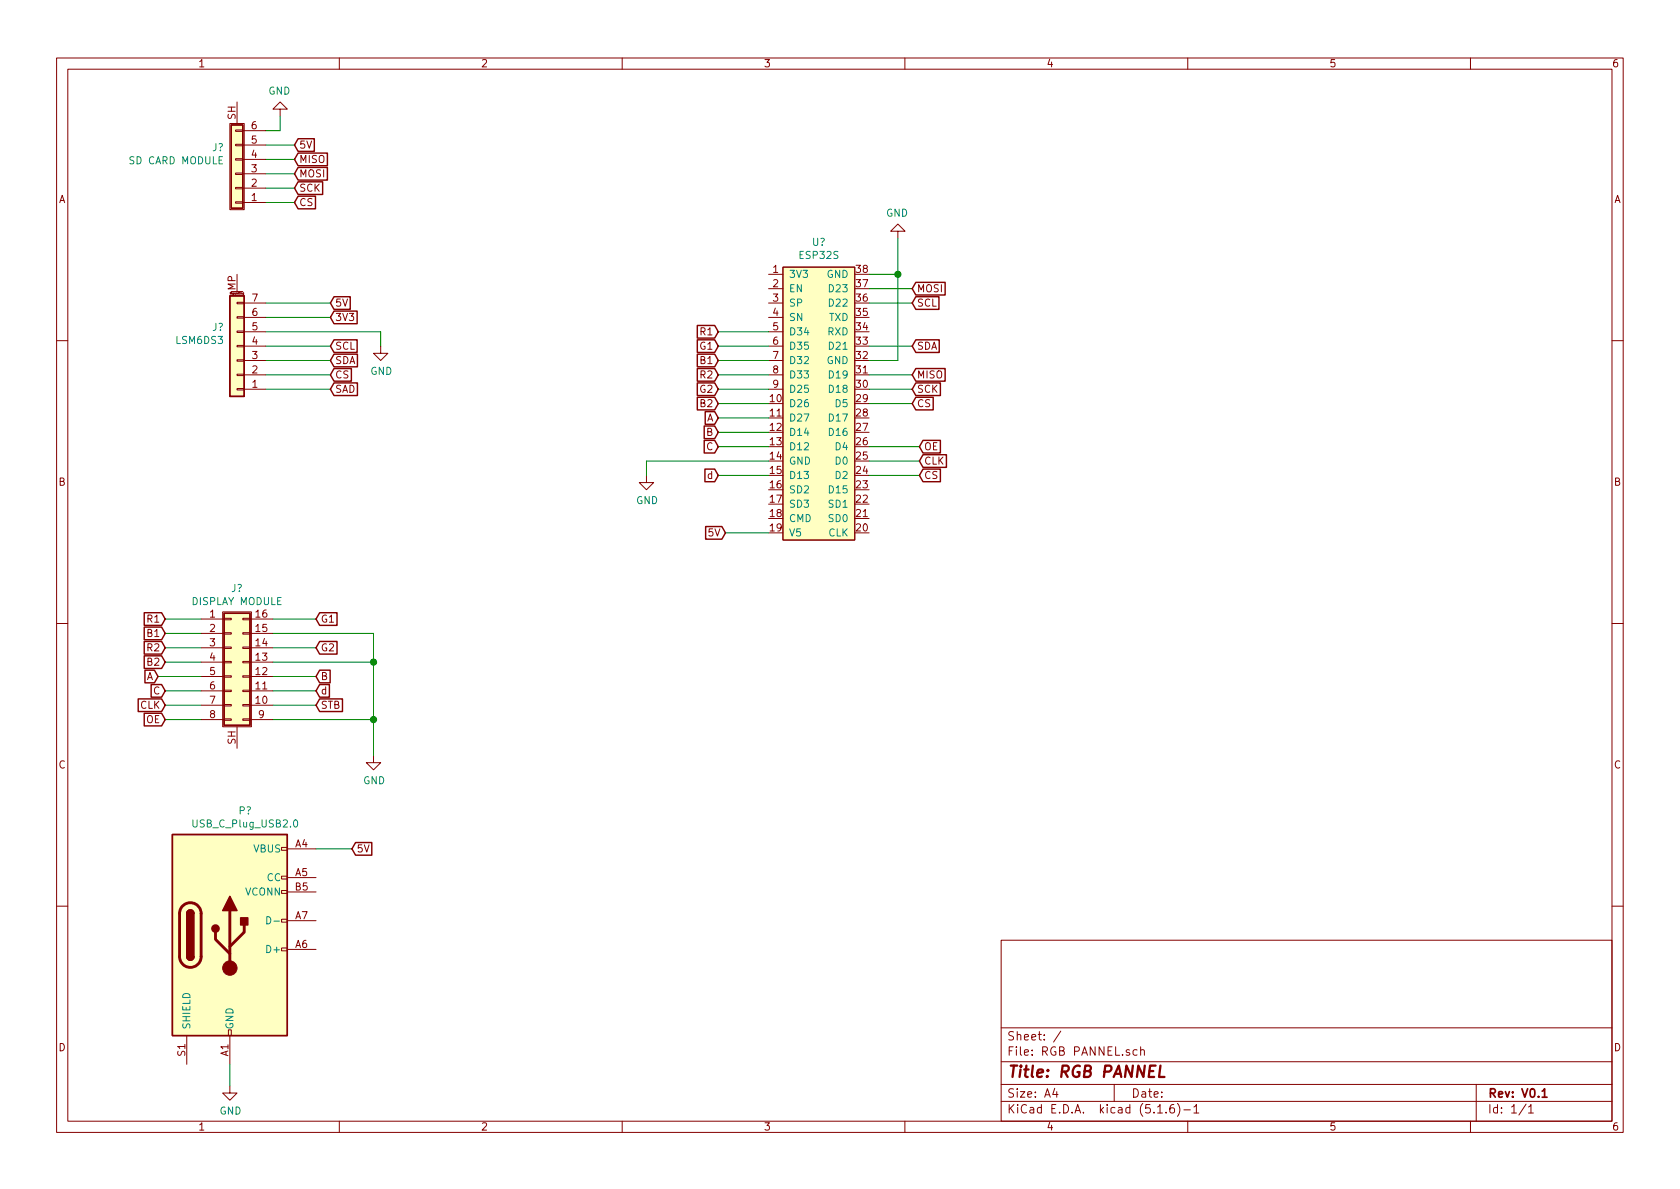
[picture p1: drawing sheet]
<svg xmlns="http://www.w3.org/2000/svg" width="297mm" height="210mm" viewBox="0 0 297 210" stroke-linecap="round" stroke-linejoin="round" font-family="sans-serif">
<g fill="none" stroke="#840000" stroke-width=".18">
<path d="M10 10.3h277v189.9h-277zM12 12.2h273v186.1h-273zM41.9 18v3.8M49.5 19.3h1.3l-1.3-1.3-1.2 1.3h1.2v1.3M60 10.3v1.9M110 10.3v1.9M160 10.3v1.9M210 10.3v1.9M260 10.3v1.9M40.6 21.8h2.6v15.3h-2.6zM41.7 25.5h1.2v.3h-1.2zM41.7 23h1.2v.2h-1.2z"/>
<path d="M41.7 28.1h1.2v.2h-1.2zM41.7 33.1h1.2v.3h-1.2zM41.7 35.7h1.2v.2h-1.2zM41.7 30.6h1.2v.3h-1.2zM42.9 35.8h4.1M42.9 33.3h4.1M42.9 30.7h4.1M42.9 28.2h4.1M42.9 25.6h4.1M42.9 23.1h4.1M40.9 51.6h2M41.9 56h1.3v.3h-1.3z"/>
<path d="M41.9 53.5h1.3v.2h-1.3zM41.9 58.5h1.3v.3h-1.3zM41.9 48.5v3.1M43.1 52h-.2l.1-.2h.1v.3l-.2 .1M43.2 58.7h3.8M43.2 56.1h3.8M43.2 53.6h3.8M135.9 58.7h2.5M135.9 56.1h2.5M135.9 53.6h2.5M135.9 48.5h2.5M135.9 51h2.5"/>
<path d="M138.4 47.2h12.7v48.3h-12.7zM158.7 40.9h1.3l-1.3-1.3-1.2 1.3h1.2v1.3M10 60.2h2M41.9 63.6h1.3v.3h-1.3zM41.9 66.2h1.3v.2h-1.3zM41.9 68.7h1.3v.3h-1.3zM41.9 61.1h1.3v.2h-1.3zM43.2 68.8h3.8M43.2 66.3h3.8M43.2 63.7h3.8M43.2 61.2h3.8M67.3 61.2v1.3h1.3l-1.3 1.2-1.3-1.2h1.3"/>
<path d="M135.9 68.8h2.5M135.9 66.3h2.5M135.9 63.7h2.5M135.9 61.2h2.5M285 60.2h2M114.3 84.1v1.2h1.3l-1.3 1.3-1.3-1.3h1.3M10 110.3h2M35.6 109.5h4M35.6 119.6h4M35.6 117.1h4M35.6 114.5h4M35.6 112h4"/>
<path d="M39.4 108.2h5v20.3h-5zM39.6 119.5h1.3v.3h-1.3zM39.6 114.4h1.3v.3h-1.3zM39.6 111.9h1.3v.2h-1.3zM39.6 109.3h1.3v.3h-1.3zM39.6 117h1.3v.2h-1.3zM42.9 119.5h1.3v.3h-1.3zM42.9 114.4h1.3v.3h-1.3zM42.9 111.9h1.3v.2h-1.3zM42.9 109.3h1.3v.3h-1.3zM42.9 117h1.3v.2h-1.3zM44.2 109.5h4.1"/>
<path d="M44.2 119.6h4.1M44.2 117.1h4.1M44.2 114.5h4.1M44.2 112h4.1M285 110.3h2M35.6 124.7h4M35.6 122.2h4M35.6 127.2h4M39.6 122h1.3v.3h-1.3zM39.6 124.6h1.3v.2h-1.3zM39.6 127.1h1.3v.3h-1.3zM41.9 128.5v3.8"/>
<path d="M42.9 122h1.3v.3h-1.3zM42.9 124.6h1.3v.2h-1.3zM42.9 127.1h1.3v.3h-1.3zM44.2 124.7h4.1M44.2 122.2h4.1M44.2 127.2h4.1M66 133.6v1.3h1.3l-1.3 1.2-1.2-1.2h1.2M49.8 157.5h1v.5h-1zM49.8 154.9h1v.5h-1zM49.8 149.9h1v.5h-1zM50.8 150.1h5.1M50.8 155.2h5.1"/>
<path d="M50.8 157.7h5.1M10 160.2h2M49.8 167.6h1v.5h-1zM49.8 162.6h1v.5h-1zM50.8 167.9h5.1M50.8 162.8h5.1M177 166.3h108v32h-108zM285 160.2h2M33 183.1v5.1M40.4 182.1h.5v1h-.5zM40.6 192v1.3h1.3l-1.3 1.3-1.2-1.3h1.2M40.6 183.1v5.1"/>
<path d="M60 198.3v1.9M110 198.3v1.9M160 198.3v1.9M177 194.8h108M177 191.8h108M177 187.8h108M177 181.8h108M186.5 192.5l-.4 1h1M186.8 193v1M187.6 182.3l-1.3 2M197 191.8v3M201 185.7l-.4-.1-.3 .3 .1 .6 .2 .1 .4-.1"/>
<path d="M201.7 185.7h.1a.37 .37 0 0 1 .5 .1v.8M201.7 185.1v1.5M204.7 196.8h.8M206.2 196.7v.1M207.5 195.3a.59 .59 0 0 0-.7 .7v.5l.2 .2 .4 .1 .2-.1 .1-.5-.2-.2-.4-.1-.3 .3M208.2 195.1a1.71 1.71 0 0 1 0 2.3M209.3 196.3h1.2M210 198.3v1.9M211.1 195.8l.4-.5v1.5M211.1 196.8h.9M260 198.3v1.9M261 191.8v6.5"/>
<path d="M269.8 195.2l-1.2 2M270.3 195.8l.4-.5v1.5M270.3 196.8h.8"/>
</g>
<path d="M272.7 193l.4-.5v1.5M272.7 194h.8" fill="none" stroke="#840000" stroke-width=".3"/>
<path d="M205.2 188.4l-.3 2h1" fill="none" stroke="#840000" stroke-width=".41"/>
<g fill="#ffffc2" stroke="#ffffc2" stroke-width=".18">
<path d="M40.9 22.1h2v14.7h-2z"/>
<path d="M40.6 52.3h2.6v17.8h-2.6z"/>
<path d="M138.4 47.2h12.7v48.3h-12.7z"/>
<path d="M30.5 147.6h20.3v35.5h-20.3z"/>
<path d="M39.6 108.5h4.6v19.8h-4.6z"/>
</g>
<g fill="none" stroke="#840000" stroke-width=".25">
<path d="M40.9 22.1h2v14.7h-2zM52.7 29.6h5.2v2.2h-5.2l-.6-1.1zM52.7 27.1h5.2v2.2h-5.2l-.6-1.1zM52.7 24.5h2.9v2.3h-2.9l-.6-1.2zM52.7 32.2h4.3v2.2h-4.3l-.6-1.1zM52.7 34.7h3.1v2.2h-3.1l-.6-1.1zM40.6 52.3h2.6v17.8h-2.6zM59.1 55h4v2.2h-4l-.7-1.1zM59.1 52.5h2.8v2.2h-2.8l-.7-1.1zM123.3 57.6h3.1l.6 1.1-.6 1.1h-3.1zM161.9 52.5h4.1v2.2h-4.1l-.6-1.1zM161.9 49.9h5.2v2.3h-5.2l-.6-1.2z"/>
<path d="M59.1 67.7h4.1v2.2h-4.1l-.7-1.1zM59.1 62.6h4.1v2.3h-4.1l-.7-1.2zM59.1 60.1h4v2.2h-4l-.7-1.1zM59.1 65.2h3v2.2h-3l-.7-1.1zM123.3 60.1h3.1l.6 1.1-.6 1.1h-3.1zM123.3 62.6h3.1l.6 1.1-.6 1.2h-3.1zM123.3 65.2h3.1l.6 1.1-.6 1.1h-3.1zM123.3 67.7h3.1l.6 1.1-.6 1.1h-3.1zM123.3 70.3h3.1l.6 1.1-.6 1.1h-3.1zM124.5 75.3h1.9l.6 1.1-.6 1.2h-1.9zM124.5 77.9h1.9l.6 1.1-.6 1.1h-1.9zM124.7 72.8h1.7l.6 1.1-.6 1.1h-1.7z"/>
<path d="M161.9 60.1h4.2v2.2h-4.2l-.6-1.1zM161.9 70.3h3.1v2.2h-3.1l-.6-1.1zM161.9 67.7h4.4v2.2h-4.4l-.6-1.1zM161.9 65.2h5.2v2.2h-5.2l-.6-1.1zM163.2 77.9h3.1v2.2h-3.1l-.6-1.1zM124.6 83h1.8l.6 1.1-.6 1.1h-1.8zM124.8 93.1h2.8l.7 1.1-.7 1.1h-2.8zM163.2 83h3.1v2.2h-3.1l-.6-1.1zM163.2 80.4h4.1v2.2h-4.1l-.6-1.1zM25.5 116h3.1l.6 1.1-.6 1.1h-3.1zM25.5 113.4h3.1l.6 1.1-.6 1.2h-3.1zM25.5 110.9h3.1l.6 1.1-.6 1.1h-3.1z"/>
<path d="M25.5 108.4h3.1l.6 1.1-.6 1.1h-3.1zM25.6 118.5h1.7l.6 1.1-.6 1.1h-1.7zM39.6 108.5h4.6v19.8h-4.6zM56.5 108.4h3.1v2.2h-3.1l-.6-1.1zM56.5 113.4h3.1v2.3h-3.1l-.6-1.2zM56.5 118.5h1.9v2.2h-1.9l-.6-1.1zM24.4 123.6h4.2l.6 1.1-.6 1.1h-4.2zM25.5 126.1h3.1l.6 1.1-.6 1.2h-3.1zM26.7 121.1h1.9l.6 1.1-.6 1.1h-1.9zM56.5 123.6h4.1v2.2h-4.1l-.6-1.1zM56.5 121.1h1.7v2.2h-1.7l-.6-1.1zM30.5 147.6h20.3v35.5h-20.3z"/>
<path d="M62.9 149h2.8v2.2h-2.8l-.7-1.1zM33 169.2a.63 .63 0 0 0 .7 .6 .63 .63 0 0 0 .6-.6M33 161.5a.63 .63 0 0 1 .7-.6 .63 .63 0 0 1 .6 .6"/>
</g>
<path d="M32.3 160.2a1.89 1.89 0 0 1 2.1-.4 1.89 1.89 0 0 1 1.2 1.7v7.7a1.9 1.9 0 0 1-1.9 1.9 1.9 1.9 0 0 1-2-1.9v-7.8l.2-.5zM38.1 164.8v1.3l2.5 2.6M40.6 161v10.2M43.2 163.6v1.2l-2.6 2.6" fill="none" stroke="#840000" stroke-width=".51"/>
<g fill="#840000" stroke="#840000" stroke-width=".25">
<path d="M33 169.2h1.3a.63 .63 0 0 1-.6 .6 .63 .63 0 0 1-.7-.6z"/>
<path d="M33.2 161.1a.63 .63 0 0 1 .7-.2 .63 .63 0 0 1 .4 .6h-1.3z"/>
<path d="M33 161.5h1.3v7.7h-1.3z"/>
<path d="M42.5 162.3h1.3v1.3h-1.3z"/>
<path d="M40.6 158.5l1.3 2.5h-2.5z"/>
<circle cx="38.1" cy="164.2" r=".63"/>
</g>
<circle cx="40.6" cy="171.2" r="1.27" fill="#840000" stroke="#840000" stroke-width=".18"/>
<path d="M52 145.1l.2-.1a.67 .67 0 0 1 .4 .6 .67 .67 0 0 1-.4 .6l-.3-.4zM47.2 162.1a.64 .64 0 0 1 .7 .6 .64 .64 0 0 1-.7 .7zM48.4 162.9h1" fill="none" stroke="#008484" stroke-width=".18"/>
<g fill="none" stroke="#008400" stroke-width=".18">
<path d="M47 28.2h5.1M47 30.7h5.1M47 33.3h5.1M47 35.8h5.1M47 25.6h5.1M49.5 20.6v2.5h-2.5M47 53.6h11.4M47 58.7h20.3v2.5M47 56.1h11.4M127 58.7h8.9M153.7 53.6h7.6M153.7 51h7.6"/>
<path d="M153.7 48.5h5M158.7 42.2v21.5h-5M47 66.3h11.4M47 61.2h11.4M47 68.8h11.4M47 63.7h11.4M127 66.3h8.9M127 61.2h8.9M127 68.8h8.9M127 79h8.9M127 73.9h8.9M127 76.4h8.9"/>
<path d="M127 71.4h8.9M127 63.7h8.9M153.7 66.3h7.6M153.7 61.2h7.6M153.7 68.8h7.6M153.7 79h8.9M153.7 71.4h7.6M127 84.1h8.9M128.3 94.2h7.6M135.9 81.5h-21.6v2.6M153.7 84.1h8.9M153.7 81.5h8.9"/>
<path d="M27.9 119.6h7.7M29.2 109.5h6.4M29.2 112h6.4M29.2 114.5h6.4M29.2 117.1h6.4M48.3 109.5h7.6M48.3 112h17.7v21.6M48.3 114.5h7.6M48.3 117.1h17.7M48.3 119.6h7.6M29.2 122.2h6.4M29.2 124.7h6.4"/>
<path d="M29.2 127.2h6.4M48.3 122.2h7.6M48.3 124.7h7.6M48.3 127.2h17.7M55.9 150.1h6.3M40.6 188.2v3.8"/>
</g>
<g fill="#008400" stroke="#008400" stroke-width=".25">
<circle cx="158.8" cy="48.5" r=".51"/>
<circle cx="66" cy="117.1" r=".51"/>
<circle cx="66" cy="127.2" r=".51"/>
</g>
<text font-size="2.8" fill="#840000" x="178" y="190.5">Title: RGB PANNEL</text>
<g font-size="2.1" fill="#840000">
<text x="178" y="184">Sheet: /</text>
<text x="178" y="186.7">File: RGB PANNEL.sch</text>
<text x="178" y="196.9">KiCad E.D.A. kicad (5.1.6)-1</text>
<text x="178" y="194.1">Size: A4</text>
<text x="200" y="194.1">Date:</text>
<text x="263" y="194.1">Rev: V0.1</text>
<text x="263" y="196.9">Id: 1/1</text>
</g>
<g font-size="1.8" fill="#840000">
<text x="35" y="11.9">1</text>
<text x="85" y="11.9">2</text>
<text x="135" y="11.9">3</text>
<text x="185" y="11.9">4</text>
<text x="235" y="11.9">5</text>
<text x="285" y="11.9">6</text>
<text x="41.7" y="21.2" transform="rotate(-90 41.7 21.2)">SH</text>
<text x="44.5" y="22.9">6</text>
<text x="44.5" y="27.9">4</text>
<text x="44.5" y="25.4">5</text>
<text x="52.9" y="28.8">MISO</text>
<text x="52.9" y="26.3">5V</text>
<text x="10.4" y="35.9">A</text>
<text x="44.5" y="35.6">1</text>
<text x="44.5" y="33">2</text>
<text x="44.5" y="30.5">3</text>
<text x="52.9" y="31.4">MOSI</text>
<text x="52.9" y="33.9">SCK</text>
<text x="285.4" y="35.9">A</text>
<text x="52.9" y="36.4">CS</text>
<text x="41.7" y="51.4" transform="rotate(-90 41.7 51.4)">MP</text>
<text x="44.6" y="53.3">7</text>
<text x="136.7" y="48.3">1</text>
<text x="136.7" y="50.8">2</text>
<text x="136.7" y="53.3">3</text>
<text x="151.4" y="53.3">36</text>
<text x="151.4" y="50.8">37</text>
<text x="151.4" y="48.3">38</text>
<text x="162.1" y="51.7">MOSI</text>
<text x="44.6" y="58.4">5</text>
<text x="44.6" y="55.9">6</text>
<text x="59.2" y="56.8">3V3</text>
<text x="59.2" y="54.2">5V</text>
<text x="124" y="59.3">R1</text>
<text x="136.7" y="55.9">4</text>
<text x="136.7" y="58.4">5</text>
<text x="151.4" y="58.4">34</text>
<text x="151.4" y="55.9">35</text>
<text x="162.1" y="54.2">SCL</text>
<text x="44.6" y="63.5">3</text>
<text x="44.6" y="61">4</text>
<text x="59.2" y="64.4">SDA</text>
<text x="59.2" y="61.8">SCL</text>
<text x="123.9" y="61.8">G1</text>
<text x="124" y="64.4">B1</text>
<text x="136.7" y="61">6</text>
<text x="136.7" y="63.5">7</text>
<text x="151.4" y="63.5">32</text>
<text x="151.4" y="61">33</text>
<text x="162.1" y="61.8">SDA</text>
<text x="44.6" y="68.6">1</text>
<text x="44.6" y="66">2</text>
<text x="59.2" y="69.5">SAD</text>
<text x="59.2" y="66.9">CS</text>
<text x="123.9" y="69.5">G2</text>
<text x="124" y="66.9">R2</text>
<text x="136.2" y="71.1">10</text>
<text x="136.7" y="66">8</text>
<text x="136.7" y="68.6">9</text>
<text x="151.4" y="71.1">29</text>
<text x="151.4" y="68.6">30</text>
<text x="151.4" y="66">31</text>
<text x="162.1" y="69.5">SCK</text>
<text x="162.1" y="66.9">MISO</text>
<text x="124" y="72">B2</text>
<text x="124.9" y="74.5">A</text>
<text x="124.9" y="77.1">B</text>
<text x="136.2" y="73.7">11</text>
<text x="136.2" y="76.2">12</text>
<text x="151.4" y="76.2">27</text>
<text x="151.4" y="73.7">28</text>
<text x="162.1" y="72">CS</text>
<text x="124.9" y="79.6">C</text>
<text x="136.2" y="78.7">13</text>
<text x="136.2" y="81.3">14</text>
<text x="136.2" y="83.8">15</text>
<text x="151.4" y="83.8">24</text>
<text x="151.4" y="81.3">25</text>
<text x="151.4" y="78.7">26</text>
<text x="163.3" y="82.2">CLK</text>
<text x="163.3" y="79.6">OE</text>
<text x="10.4" y="85.9">B</text>
<text x="125.1" y="84.7">d</text>
<text x="136.2" y="86.4">16</text>
<text x="136.2" y="88.9">17</text>
<text x="151.4" y="88.9">22</text>
<text x="151.4" y="86.4">23</text>
<text x="163.3" y="84.7">CS</text>
<text x="285.4" y="85.9">B</text>
<text x="125.3" y="94.9">5V</text>
<text x="136.2" y="91.4">18</text>
<text x="136.2" y="94">19</text>
<text x="151.4" y="94">20</text>
<text x="151.4" y="91.4">21</text>
<text x="26.2" y="112.6">B1</text>
<text x="26.2" y="110.1">R1</text>
<text x="37.1" y="109.2">1</text>
<text x="37.1" y="111.8">2</text>
<text x="45.3" y="111.8">15</text>
<text x="45.3" y="109.2">16</text>
<text x="56.7" y="110.1">G1</text>
<text x="26.2" y="117.7">B2</text>
<text x="26.2" y="115.2">R2</text>
<text x="37.1" y="114.3">3</text>
<text x="37.1" y="116.8">4</text>
<text x="37.1" y="119.4">5</text>
<text x="45.3" y="119.4">12</text>
<text x="45.3" y="116.8">13</text>
<text x="45.3" y="114.3">14</text>
<text x="56.7" y="115.2">G2</text>
<text x="24.8" y="125.3">CLK</text>
<text x="25.9" y="120.3">A</text>
<text x="27.2" y="122.8">C</text>
<text x="37.1" y="121.9">6</text>
<text x="37.1" y="124.5">7</text>
<text x="45.3" y="124.5">10</text>
<text x="45.3" y="121.9">11</text>
<text x="56.7" y="125.3">STB</text>
<text x="56.7" y="120.3">B</text>
<text x="56.7" y="122.8">d</text>
<text x="25.9" y="127.9">OE</text>
<text x="37.1" y="127">8</text>
<text x="41.7" y="131.6" transform="rotate(-90 41.7 131.6)">SH</text>
<text x="45.7" y="127">9</text>
<text x="10.4" y="135.9">C</text>
<text x="285.4" y="135.9">C</text>
<text x="52.2" y="149.9">A4</text>
<text x="52.2" y="154.9">A5</text>
<text x="63" y="150.7">5V</text>
<text x="52.2" y="157.5">B5</text>
<text x="52.2" y="167.6">A6</text>
<text x="52.2" y="162.6">A7</text>
<text x="10.4" y="185.9">D</text>
<text x="285.4" y="185.9">D</text>
<text x="32.8" y="186.7" transform="rotate(-90 32.8 186.7)">S1</text>
<text x="40.4" y="186.8" transform="rotate(-90 40.4 186.8)">A1</text>
<text x="35" y="199.9">1</text>
<text x="85" y="199.9">2</text>
<text x="135" y="199.9">3</text>
<text x="185" y="199.9">4</text>
<text x="235" y="199.9">5</text>
<text x="285" y="199.9">6</text>
</g>
<g font-size="1.8" fill="#008484">
<text x="47.4" y="16.7">GND</text>
<text x="23.1" y="29.1">SD CARD MODULE</text>
<text x="37.5" y="26.7">J?</text>
<text x="156.7" y="38.3">GND</text>
<text x="141.5" y="45.8">ESP32S</text>
<text x="143.6" y="43.5">U?</text>
<text x="139.4" y="49.1">3V3</text>
<text x="139.4" y="51.7">EN</text>
<text x="146.2" y="49.1">GND</text>
<text x="146.9" y="51.7">D23</text>
<text x="37.5" y="58.5">J?</text>
<text x="139.4" y="54.2">SP</text>
<text x="139.4" y="56.8">SN</text>
<text x="139.4" y="59.3">D34</text>
<text x="146.4" y="59.3">RXD</text>
<text x="146.6" y="56.8">TXD</text>
<text x="146.9" y="54.2">D22</text>
<text x="31.2" y="60.8">LSM6DS3</text>
<text x="139.4" y="61.8">D35</text>
<text x="139.4" y="64.4">D32</text>
<text x="146.2" y="64.4">GND</text>
<text x="146.9" y="61.8">D21</text>
<text x="65.5" y="66.3">GND</text>
<text x="139.4" y="66.9">D33</text>
<text x="139.4" y="69.5">D25</text>
<text x="146.9" y="69.5">D18</text>
<text x="146.9" y="66.9">D19</text>
<text x="139.4" y="72">D26</text>
<text x="139.4" y="74.5">D27</text>
<text x="139.4" y="77.1">D14</text>
<text x="146.9" y="77.1">D16</text>
<text x="146.9" y="74.5">D17</text>
<text x="147.9" y="72">D5</text>
<text x="139.4" y="79.6">D12</text>
<text x="139.4" y="82.2">GND</text>
<text x="147.9" y="82.2">D0</text>
<text x="147.9" y="79.6">D4</text>
<text x="112.5" y="89.1">GND</text>
<text x="139.4" y="84.7">D13</text>
<text x="139.4" y="87.2">SD2</text>
<text x="139.4" y="89.8">SD3</text>
<text x="146.7" y="89.8">SD1</text>
<text x="146.9" y="87.2">D15</text>
<text x="147.9" y="84.7">D2</text>
<text x="139.4" y="92.3">CMD</text>
<text x="139.4" y="94.9">V5</text>
<text x="146.5" y="94.9">CLK</text>
<text x="146.7" y="92.3">SD0</text>
<text x="34" y="107">DISPLAY MODULE</text>
<text x="40.9" y="104.7">J?</text>
<text x="64.2" y="138.7">GND</text>
<text x="34.4" y="146.3">USB_C_Plug_USB2.0</text>
<text x="42.2" y="144">P?</text>
<text x="44.9" y="150.7">VBUS</text>
<text x="47.2" y="155.8">CC</text>
<text x="43.4" y="158.4">VCONN</text>
<text x="47.5" y="168.5">D+</text>
<text x="33.7" y="182.1" transform="rotate(-90 33.7 182.1)">SHIELD</text>
<text x="41.3" y="182.1" transform="rotate(-90 41.3 182.1)">GND</text>
<text x="38.8" y="197.1">GND</text>
</g>
<text font-size=".5" fill="#840000" x="40.7" y="52.1">Mounting</text>
</svg>
